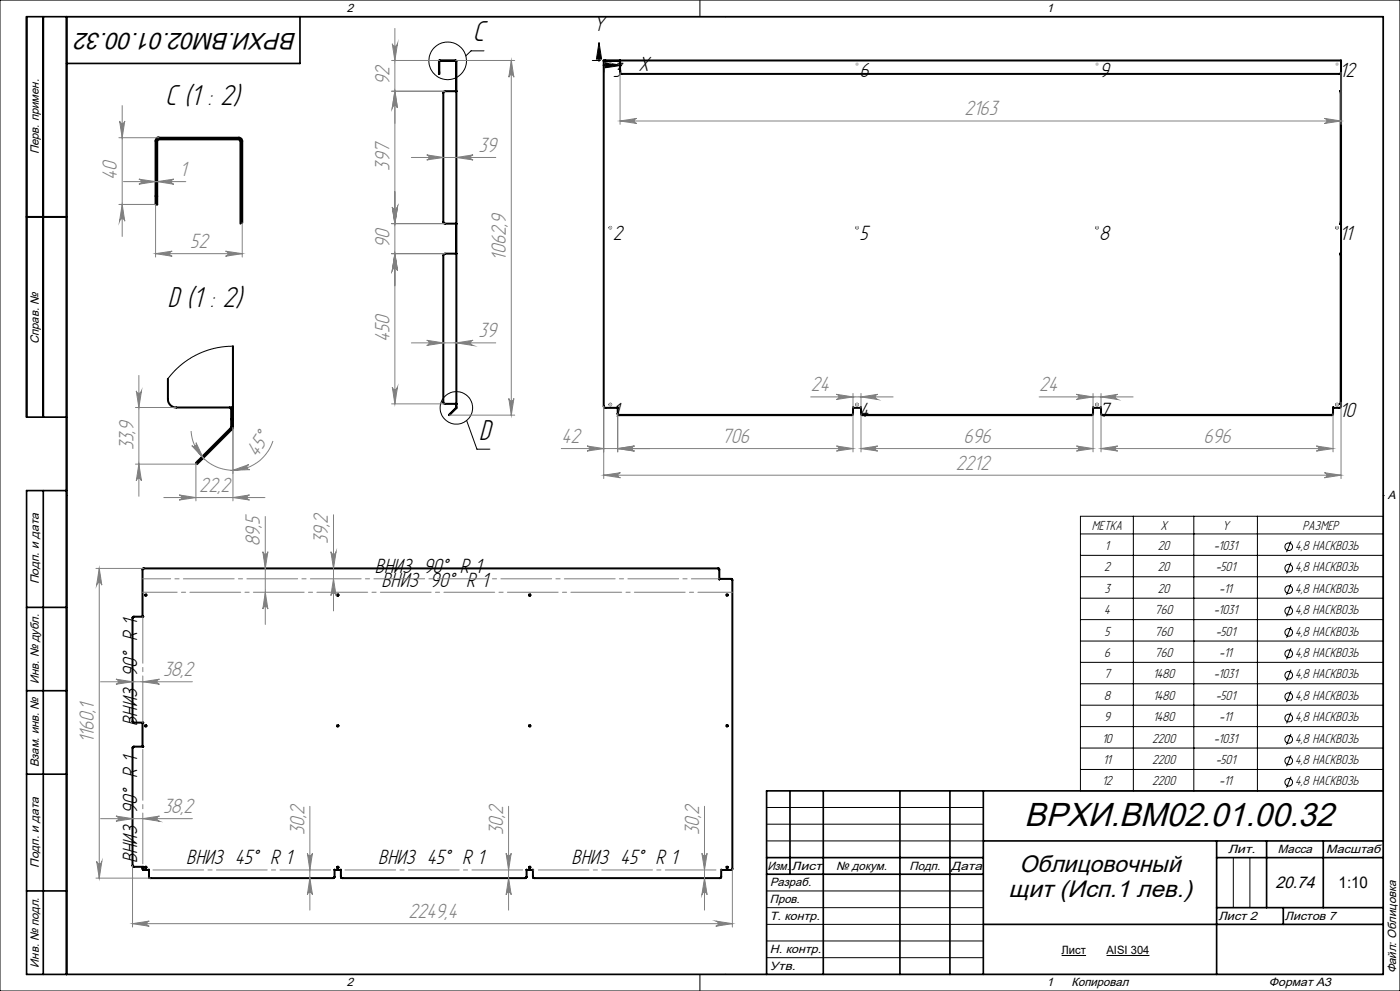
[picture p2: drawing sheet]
<svg xmlns="http://www.w3.org/2000/svg" width="420mm" height="297mm" viewBox="0 0 420 297" stroke-linecap="round" stroke-linejoin="round" font-family="sans-serif">
<g fill="none" stroke="#000" stroke-width=".6">
<path d="M131.8 18.1h4.9l.2 .2v103.9M131.8 18.1v.1M131.9 18.1l-.2 .2v3.9l.2-4 4.9 .1 .1 9h-3.5l-.4 .5v38.7l.4 .5h3.5M181.1 18.2l221.2-.1v9.2M181.1 18.2h4.9M181.1 18.2l.1 103.8 .3 .2 3.8-.1v2l.4 .3h69.8l.4-.3v-2l2.4 .1M185.9 18.1v.1M186 18.1v3.6l.5 .5h215.3l.5-.6M402.1 27.3h.1M402.1 27.3v39.7M402.3 27.3v39.7h-.2l.2 .1v8.9h-.2h.2v45M402.3 27.3h-.2"/>
<path d="M47.2 41.4l24.4-.1a1.02 1.02 0 0 1 1.1 1v24.5M47.7 41.3a.96 .96 0 0 0-1 1v19h.5v-19.1l.2-.4h24.5l.2 .4v24.8M8 65h12M136.8 67.1h.1M136.8 76h.1M136.8 67v9M136.9 76h-3.4l-.5 .5v44l.4 .5h3.5l-.1 1.2M402.1 76v45M50.4 113.5v6.1a2.47 2.47 0 0 0 2.5 2.5h17M69.9 103.7v24.4h-.5v-6M69.4 127.9l-10.6 10.8 .3 .4 10.5-10.5 .3-.5M69.4 122.4h.5"/>
<path d="M136.8 122.2v.1M136.8 122.2h.1M136.9 122.2l-2.1 2.2 2-2.1M185.3 124l.4 .4h69.8l.4-.4M185.3 122.2v.1M255.9 122.2v.1M258.3 122.1h.1M258.3 124l.4 .4h68.8l.4-.4M258.3 122.1v2l.4 .3h68.8l.4-.3v-2l2.4 .1M327.9 122.2v.1M330.3 122.1h.1M330.3 124l.4 .4h68.8l.4-.4"/>
<path d="M399.9 122.2v.1M402.1 121l.2 .1M402.1 121v.1M402.3 121.1l-.2 1.1-2.2-.1v2l-.4 .3h-68.8l-.4-.3v-2M42.8 184.8v-14.1l.2-.3h172.5l.3 .2v3l3.6-.1 .3 .2v86.8l-.3 .2h-3v2.2l-.3 .2-55.9 .1-.3-.3v-2.2h-1.9v2.1l-.4 .4h-55l-.3-.4v-2.1h-1.9v2.2l-.4 .3h-55l-.3-.3v-2.2h-1.7l-.2-.9M43 184.8h-3l-.2 .4v31l.2 .4h3M43 184.8h.1M42.8 216.6v7.1l.2 .1h-2.9l-.3 .4v35.2l.3 .4h2.9M43 216.6h.1M43 259.8h.1M44.6 260.7h.1M100.4 260.7h.1"/>
<path d="M102.2 260.7h.1M158 260.7h.1M159.8 260.7h.1"/>
<circle cx="183.1" cy="19.2" r=".24"/>
<circle cx="183.1" cy="68.2" r=".24"/>
<circle cx="257.1" cy="68.2" r=".23"/>
<circle cx="329.1" cy="68.2" r=".25"/>
<circle cx="401.1" cy="68.2" r=".25"/>
<circle cx="183.1" cy="121.2" r=".25"/>
<circle cx="257.1" cy="121.2" r=".24"/>
<circle cx="329.1" cy="121.2" r=".25"/>
<circle cx="401.1" cy="121.2" r=".25"/>
<circle cx="43.7" cy="178.3" r=".19"/>
<circle cx="101.3" cy="178.3" r=".2"/>
<circle cx="158.9" cy="178.3" r=".19"/>
<circle cx="218.1" cy="178.3" r=".19"/>
<circle cx="43.7" cy="217.5" r=".19"/>
<circle cx="101.3" cy="217.5" r=".2"/>
<circle cx="158.9" cy="217.5" r=".18"/>
<circle cx="218.1" cy="217.5" r=".19"/>
<circle cx="43.7" cy="260" r=".19"/>
<circle cx="101.3" cy="259.9" r=".2"/>
<circle cx="158.9" cy="259.9" r=".19"/>
<circle cx="218.1" cy="259.9" r=".18"/>
</g>
<g fill="none" stroke="#000" stroke-width=".3">
<path d="M0 0h420v297h-420zM20 5h395v287h-395zM145.2 15.2h-3.9l-1.6 1.6M177.7 18.1h2.4M179.7 12.7l.8 5h-1.6zM179.7 17.7v.4M181.1 19.2v2.4M181.1 19.6h.4M181.5 18.8l5 .8-5 .7zM210 0v5M217.5 5h.1M72.7 66.8l-.6 .2"/>
<path d="M69.9 103.7l-2.7 .2-2.9 .5-3.2 1-2.4 1-2.4 1.4-2.5 1.9-3.4 3.8M140 126l3.1 8.6h3.9M20 148.5h.1M340 154.7v82.3M358.1 154.7v82.3M377.2 154.7v82.3M415 148.5h.1M415 154.7h-90.9v82.3h90.9M324.1 160h90.9M324.1 166.4h90.9M324.1 172.9h90.9M324.1 179.3h90.9"/>
<path d="M387.3 162.2l-1.3 3.3M387.3 168.6l-1.3 3.3M387.3 175l-1.3 3.3M324.1 185.7h90.9M324.1 192.1h90.9M324.1 198.5h90.9M387.3 181.5l-1.3 3.2M387.3 187.9l-1.3 3.3M387.3 194.3l-1.3 3.3M324.1 204.9h90.9M324.1 211.3h90.9M324.1 217.8h90.9"/>
<path d="M387.3 200.7l-1.3 3.3M387.3 207.1l-1.3 3.3M387.3 213.6l-1.3 3.2M387.3 220l-1.3 3.2M324.1 224.2h90.9M324.1 230.6h90.9M387.3 226.4l-1.3 3.3M387.3 232.8l-1.3 3.3M230 242h65M230 247h65M230 252h65M370 257v15"/>
<path d="M375 257v15M230 267h65M230 272h65M230 277h65M210 292v5M217.5 292h.1M230 282h65M230 287h65M318.5 286.4h7.3M332 286.4h12.8"/>
<circle cx="134.3" cy="18.2" r="5.6"/>
<circle cx="136.9" cy="122.2" r="4.9"/>
<circle cx="386.6" cy="176.7" r="1.15"/>
<circle cx="386.6" cy="170.3" r="1.15"/>
<circle cx="386.6" cy="163.9" r="1.14"/>
<circle cx="386.6" cy="183.1" r="1.15"/>
<circle cx="386.6" cy="189.5" r="1.15"/>
<circle cx="386.6" cy="195.9" r="1.15"/>
<circle cx="386.6" cy="202.4" r="1.15"/>
<circle cx="386.6" cy="208.8" r="1.15"/>
<circle cx="386.6" cy="215.2" r="1.14"/>
<circle cx="386.6" cy="221.6" r="1.15"/>
<circle cx="386.6" cy="234.4" r="1.15"/>
<circle cx="386.6" cy="228" r="1.15"/>
</g>
<g fill="none" stroke="#c0c0c0" stroke-width=".3">
<path d="M182.6 19.2h1M182.8 18.9l.7 .7M183.1 18.7v1.1M183.5 18.9l-.7 .7M256.6 19.2h1M256.8 18.9l.7 .7M257.1 18.7v1.1M257.5 18.9l-.7 .7M328.6 19.2h1M328.8 18.9l.7 .7M329.1 18.7v1.1M329.5 18.9l-.7 .7"/>
<path d="M400.6 19.2h1M400.8 18.9l.7 .7M401.1 18.7v1.1M401.5 18.9l-.7 .7M182.6 68.2h1M182.8 67.9l.7 .7M183.1 67.7v1.1M183.5 67.9l-.7 .7M256.6 68.2h1M256.8 67.9l.7 .7M257.1 67.7v1.1M257.5 67.9l-.7 .7"/>
<path d="M328.6 68.2h1M328.8 67.9l.7 .7M329.1 67.7v1.1M329.5 67.9l-.7 .7M400.6 68.2h1M400.8 67.9l.7 .7M401.1 67.7v1.1M401.5 67.9l-.7 .7M182.6 121.2h1M182.8 120.9l.7 .7M183.1 120.8v.9M183.5 120.9l-.7 .7"/>
<path d="M256.6 121.2h1M256.8 120.9l.7 .7M257.1 120.8v.9M257.5 120.9l-.7 .7M328.6 121.2h1M328.8 120.9l.7 .7M329.1 120.8v.9M329.5 120.9l-.7 .7M400.6 121.2h1M400.8 120.9l.7 .7M401.1 120.8v.9M401.5 120.9l-.7 .7"/>
</g>
<g fill="none" stroke="#808080" stroke-width=".3">
<path d="M117.5 18.1h14.4M117.7 13.1a.78 .78 0 0 0 .8 .8 .78 .78 0 0 0 .7-.8l-.7 5zM118.5 8.5v112.5M136.7 18.1h17.7M153.4 18.1v106.3M153.4 18.1l.8 5a.76 .76 0 0 0-.8-.7 .76 .76 0 0 0-.8 .7zM35.9 36.3a.78 .78 0 0 0 .8 .7 .78 .78 0 0 0 .7-.7l-.7 5zM36.7 31.6v39.3M117.5 27.3h16M118.5 27.3l.7 5a.78 .78 0 0 0-.7-.7 .78 .78 0 0 0-.8 .7zM186 21.7v15.5M186 36.3h216.3"/>
<path d="M186 36.3l5-.8a.76 .76 0 0 0-.7 .7 .76 .76 0 0 0 .7 .8zM397.3 35.5l5 .8-5 .7a.76 .76 0 0 0 .7-.8 .76 .76 0 0 0-.7-.7zM402.3 21.7v15.5M35.7 41.3h12M37 54.4h18.7M41.7 53.7l5 .7-5 .8a.76 .76 0 0 0 .7-.8 .76 .76 0 0 0-.7-.7zM47.2 54.4l4.9-.7a.76 .76 0 0 0-.7 .7 .76 .76 0 0 0 .7 .8zM123.4 47.2h25.3M128 46.4l5 .8-5 .7a.76 .76 0 0 0 .7-.7 .76 .76 0 0 0-.7-.8zM136.9 47.2l5-.8a.76 .76 0 0 0-.7 .8 .76 .76 0 0 0 .7 .7zM35.7 61.3h11v15.7M36.7 61.3l.7 5a.78 .78 0 0 0-.7-.8 .78 .78 0 0 0-.8 .8z"/>
<path d="M46.7 76l4.9-.7a.76 .76 0 0 0-.7 .7 .76 .76 0 0 0 .7 .8zM46.7 76h26M67.7 75.3l5 .7-5 .8a.76 .76 0 0 0 .7-.8 .76 .76 0 0 0-.7-.7zM72.7 66.8v10.2M117.5 76h16M117.5 67h16M117.7 62.1a.78 .78 0 0 0 .8 .7 .78 .78 0 0 0 .7-.7l-.7 4.9zM118.5 76l.7 5a.78 .78 0 0 0-.7-.7 .78 .78 0 0 0-.8 .7zM40.9 117.2a.78 .78 0 0 0 .8 .7 .78 .78 0 0 0 .7-.7l-.7 4.9zM41.7 112.5v36.2M117.7 116a.78 .78 0 0 0 .8 .8 .78 .78 0 0 0 .7-.8l-.7 5zM123.4 102.8h25.3"/>
<path d="M128 102l5 .8-5 .7a.78 .78 0 0 0 .7-.7 .78 .78 0 0 0-.7-.8zM136.9 102.8l5-.8a.78 .78 0 0 0-.7 .8 .78 .78 0 0 0 .7 .7zM152.6 119.4a.76 .76 0 0 0 .8 .8 .76 .76 0 0 0 .8-.8l-.8 5zM243.2 119h24.7M250.9 118.2l5 .8-5 .7a.78 .78 0 0 0 .7-.7 .78 .78 0 0 0-.7-.8zM255.9 117.9v4.4M258.3 117.9v4.4M258.3 119l5-.8a.78 .78 0 0 0-.7 .8 .78 .78 0 0 0 .7 .7zM311.7 119h28.2M322.9 118.2l5 .8-5 .7a.78 .78 0 0 0 .7-.7 .78 .78 0 0 0-.7-.8zM327.9 117.9v4.4M330.3 117.9v4.4"/>
<path d="M330.3 119l5-.8a.78 .78 0 0 0-.7 .8 .78 .78 0 0 0 .7 .7zM40.6 139.1h18.5M40.6 122.1h12.2M41.7 139.1l.7 5a.78 .78 0 0 0-.7-.7 .78 .78 0 0 0-.8 .7zM57.3 129.2a12.6 12.6 0 0 0 11.1 11.6 12.6 12.6 0 0 0 13.5-8.7M57.5 133.6a.78 .78 0 0 0 1.1 .1 .78 .78 0 0 0 .2-1l2.2 4.6zM58.8 138.7v11.4M69.9 128.2v21.9M117.5 121h16M134.8 124.4h19.6M168.4 134.4h87.5M176.1 133.7l5 .7-5 .8a.76 .76 0 0 0 .8-.8 .76 .76 0 0 0-.8-.7z"/>
<path d="M181.1 121.7v21.7M185.3 124v11.4M185.3 134.4l5-.7a.76 .76 0 0 0-.7 .7 .76 .76 0 0 0 .7 .8zM250.9 133.7l5 .7-5 .8a.76 .76 0 0 0 .7-.8 .76 .76 0 0 0-.7-.7zM255.9 124v11.4M258.3 134.4h69.6M258.3 124v11.4M258.3 134.4l5-.7a.76 .76 0 0 0-.7 .7 .76 .76 0 0 0 .7 .8zM322.9 133.7l5 .7-5 .8a.76 .76 0 0 0 .7-.8 .76 .76 0 0 0-.7-.7zM327.9 124v11.4M330.3 134.4l5-.7a.76 .76 0 0 0-.7 .7 .76 .76 0 0 0 .7 .8zM330.3 134.4h69.6"/>
<path d="M330.3 124v11.4M394.9 133.7l5 .7-5 .8a.76 .76 0 0 0 .8-.8 .76 .76 0 0 0-.8-.7zM399.9 124v11.4M402.3 120.5v22.9M49.1 149.1h30.4M53.8 148.3l5 .8-5 .8a.76 .76 0 0 0 .7-.8 .76 .76 0 0 0-.7-.8zM69.9 149.1l5-.8a.76 .76 0 0 0-.8 .8 .76 .76 0 0 0 .8 .8zM69.9 140.9l4.7-1.7a.77 .77 0 0 0-.5 .9 .77 .77 0 0 0 .8 .7zM79.6 154.8v32.3M100 154.3v28.8M181.1 142.4l5-.7a.76 .76 0 0 0-.7 .7 .76 .76 0 0 0 .7 .8zM181.1 142.4h221.2"/>
<path d="M397.3 141.7l5 .7-5 .8a.76 .76 0 0 0 .7-.8 .76 .76 0 0 0-.7-.7zM28.8 170.4h14.3M29.8 170.4l.8 5a.78 .78 0 0 0-.8-.8 .78 .78 0 0 0-.8 .8zM29.8 170.4v92.8M78.8 165.3a.76 .76 0 0 0 .8 .8 .76 .76 0 0 0 .8-.8l-.8 5.1zM79.6 177.5l.8 5a.76 .76 0 0 0-.8-.7 .76 .76 0 0 0-.8 .7zM99.3 165.3a.78 .78 0 0 0 .7 .8 .78 .78 0 0 0 .8-.8l-.8 5.1zM100 173.5l.8 5a.78 .78 0 0 0-.8-.7 .78 .78 0 0 0-.7 .7zM30.2 204.3h27.5M34.8 203.5l5 .8-5 .8a.76 .76 0 0 0 .7-.8 .76 .76 0 0 0-.7-.8zM42.8 204.3l5-.8a.76 .76 0 0 0-.7 .8 .76 .76 0 0 0 .7 .8zM29 258.2a.78 .78 0 0 0 .8 .7 .78 .78 0 0 0 .8-.7l-.8 5z"/>
<path d="M30.2 245.4h27.5M34.8 244.6l5 .8-5 .7a.78 .78 0 0 0 .7-.7 .78 .78 0 0 0-.7-.8zM39.8 259.4v18.4M42.8 245.4l5-.8a.78 .78 0 0 0-.7 .8 .78 .78 0 0 0 .7 .7zM92.2 255.7a.76 .76 0 0 0 .8 .8 .76 .76 0 0 0 .7-.8l-.7 5zM93 241.6v31.2M151.8 255.7a.76 .76 0 0 0 .8 .8 .76 .76 0 0 0 .8-.8l-.8 5zM152.6 241.6v31.2M210.6 255.7a.78 .78 0 0 0 .7 .8 .78 .78 0 0 0 .8-.8l-.8 5zM211.3 241.6v31.2M28.8 263.2h16.3M39.8 276.8h179.9"/>
<path d="M39.8 276.8l5-.8a.78 .78 0 0 0-.7 .8 .78 .78 0 0 0 .7 .8zM93 263.2l.7 4.9a.76 .76 0 0 0-.7-.7 .76 .76 0 0 0-.8 .7zM152.6 263.2l.8 4.9a.76 .76 0 0 0-.8-.7 .76 .76 0 0 0-.8 .7zM211.3 263.2l.8 4.9a.78 .78 0 0 0-.8-.7 .78 .78 0 0 0-.7 .7zM214.7 276l5 .8-5 .8a.78 .78 0 0 0 .8-.8 .78 .78 0 0 0-.8-.8zM219.7 260.3v17.5"/>
</g>
<g fill="none" stroke="#000" stroke-width=".5">
<path d="M13 5v120M20 5v287M90 5v14h-70M8 65h12M20 125h-12v-120h407v287h-407v-145h12M13 147v145M8 182h12M8 207h12M8 232h12M237 237v25M247 237v55M270 237v55"/>
<path d="M285 237v55M295 237v55M415 237h-185v55M230 257h65M295 252h120M365 252v40M365 257h50M380 252v20M397 252v20M8 267h12M230 262h65M295 277h120"/>
<path d="M365 272h50M385 272v5"/>
</g>
<path d="M215.8 173.5h-173" fill="none" stroke="#808080" stroke-width=".3" stroke-dasharray="15.2 1.3 1.3 1.3" stroke-dashoffset="6.8"/>
<path d="M219.7 177.5h-176.9" fill="none" stroke="#808080" stroke-width=".3" stroke-dasharray="15.2 1.3 1.3 1.3" stroke-dashoffset="4.9"/>
<path d="M42.8 184.8v31.8" fill="none" stroke="#808080" stroke-width=".3" stroke-dasharray="15.2 1.3 1.3 1.3" stroke-dashoffset="1.3"/>
<path d="M42.8 223.8v36" fill="none" stroke="#808080" stroke-width=".3" stroke-dasharray="15.2 1.3 1.3 1.3" stroke-dashoffset="-.9"/>
<path d="M159.9 260.7h56.5" fill="none" stroke="#808080" stroke-width=".3" stroke-dasharray="15.2 1.3 1.3 1.3" stroke-dashoffset="-1.6"/>
<path d="M44.7 260.7h55.7M102.3 260.7h55.7" fill="none" stroke="#808080" stroke-width=".3" stroke-dasharray="15.2 1.3 1.3 1.3" stroke-dashoffset="-1.2"/>
<path d="M181.5 18.8l5 .8-5 .7zM179.7 12.7l.8 5h-1.6zM180.9 19.3l-.1 .3h.3h-.3a.33 .33 0 0 0 .5 .2 .33 .33 0 0 0 .1-.5 .33 .33 0 0 0-.5 0zM179.5 17.9l-.1 .2h.3h-.3a.33 .33 0 0 0 .3 .4 .33 .33 0 0 0 .3-.5 .33 .33 0 0 0-.5-.1z" fill="#000"/>
<g fill="#808080">
<path d="M186 36.3l5-.8a.76 .76 0 0 0-.7 .7 .76 .76 0 0 0 .7 .8zM397.3 35.5l5 .8-5 .7a.76 .76 0 0 0 .7-.8 .76 .76 0 0 0-.7-.7zM185.3 134.4l5-.7a.76 .76 0 0 0-.7 .7 .76 .76 0 0 0 .7 .8zM250.9 133.7l5 .7-5 .8a.76 .76 0 0 0 .7-.8 .76 .76 0 0 0-.7-.7zM250.9 118.2l5 .8-5 .7a.78 .78 0 0 0 .7-.7 .78 .78 0 0 0-.7-.8zM258.3 119l5-.8a.78 .78 0 0 0-.7 .8 .78 .78 0 0 0 .7 .7zM330.3 134.4l5-.7a.76 .76 0 0 0-.7 .7 .76 .76 0 0 0 .7 .8zM394.9 133.7l5 .7-5 .8a.76 .76 0 0 0 .8-.8 .76 .76 0 0 0-.8-.7zM39.8 276.8l5-.8a.78 .78 0 0 0-.7 .8 .78 .78 0 0 0 .7 .8zM214.7 276l5 .8-5 .8a.78 .78 0 0 0 .8-.8 .78 .78 0 0 0-.8-.8zM34.8 244.6l5 .8-5 .7a.78 .78 0 0 0 .7-.7 .78 .78 0 0 0-.7-.8zM42.8 245.4l5-.8a.78 .78 0 0 0-.7 .8 .78 .78 0 0 0 .7 .7zM34.8 203.5l5 .8-5 .8a.76 .76 0 0 0 .7-.8 .76 .76 0 0 0-.7-.8zM42.8 204.3l5-.8a.76 .76 0 0 0-.7 .8 .76 .76 0 0 0 .7 .8z"/>
<path d="M128 46.4l5 .8-5 .7a.76 .76 0 0 0 .7-.7 .76 .76 0 0 0-.7-.8zM136.9 47.2l5-.8a.76 .76 0 0 0-.7 .8 .76 .76 0 0 0 .7 .7zM128 102l5 .8-5 .7a.78 .78 0 0 0 .7-.7 .78 .78 0 0 0-.7-.8zM136.9 102.8l5-.8a.78 .78 0 0 0-.7 .8 .78 .78 0 0 0 .7 .7zM46.7 76l4.9-.7a.76 .76 0 0 0-.7 .7 .76 .76 0 0 0 .7 .8zM67.7 75.3l5 .7-5 .8a.76 .76 0 0 0 .7-.8 .76 .76 0 0 0-.7-.7zM53.8 148.3l5 .8-5 .8a.76 .76 0 0 0 .7-.8 .76 .76 0 0 0-.7-.8zM69.9 149.1l5-.8a.76 .76 0 0 0-.8 .8 .76 .76 0 0 0 .8 .8z"/>
<path d="M181.1 142.4l5-.7a.76 .76 0 0 0-.7 .7 .76 .76 0 0 0 .7 .8zM397.3 141.7l5 .7-5 .8a.76 .76 0 0 0 .7-.8 .76 .76 0 0 0-.7-.7zM176.1 133.7l5 .7-5 .8a.76 .76 0 0 0 .8-.8 .76 .76 0 0 0-.8-.7zM185.3 134.4l5-.7a.76 .76 0 0 0-.7 .7 .76 .76 0 0 0 .7 .8z"/>
<path d="M258.3 134.4l5-.7a.76 .76 0 0 0-.7 .7 .76 .76 0 0 0 .7 .8zM322.9 133.7l5 .7-5 .8a.76 .76 0 0 0 .7-.8 .76 .76 0 0 0-.7-.7z"/>
<path d="M322.9 118.2l5 .8-5 .7a.78 .78 0 0 0 .7-.7 .78 .78 0 0 0-.7-.8zM330.3 119l5-.8a.78 .78 0 0 0-.7 .8 .78 .78 0 0 0 .7 .7z"/>
<path d="M57.5 133.6a.78 .78 0 0 0 1.1 .1 .78 .78 0 0 0 .2-1l2.2 4.6zM69.9 140.9l4.7-1.7a.77 .77 0 0 0-.5 .9 .77 .77 0 0 0 .8 .7z"/>
<path d="M152.6 119.4a.76 .76 0 0 0 .8 .8 .76 .76 0 0 0 .8-.8l-.8 5zM153.4 18.1l.8 5a.76 .76 0 0 0-.8-.7 .76 .76 0 0 0-.8 .7zM36.7 61.3l.7 5a.78 .78 0 0 0-.7-.8 .78 .78 0 0 0-.8 .8zM35.9 36.3a.78 .78 0 0 0 .8 .7 .78 .78 0 0 0 .7-.7l-.7 5z"/>
<path d="M211.3 263.2l.8 4.9a.78 .78 0 0 0-.8-.7 .78 .78 0 0 0-.7 .7zM210.6 255.7a.78 .78 0 0 0 .7 .8 .78 .78 0 0 0 .8-.8l-.8 5z"/>
<path d="M29 258.2a.78 .78 0 0 0 .8 .7 .78 .78 0 0 0 .8-.7l-.8 5zM29.8 170.4l.8 5a.78 .78 0 0 0-.8-.8 .78 .78 0 0 0-.8 .8zM152.6 263.2l.8 4.9a.76 .76 0 0 0-.8-.7 .76 .76 0 0 0-.8 .7zM151.8 255.7a.76 .76 0 0 0 .8 .8 .76 .76 0 0 0 .8-.8l-.8 5zM100 173.5l.8 5a.78 .78 0 0 0-.8-.7 .78 .78 0 0 0-.7 .7zM99.3 165.3a.78 .78 0 0 0 .7 .8 .78 .78 0 0 0 .8-.8l-.8 5.1zM79.6 177.5l.8 5a.76 .76 0 0 0-.8-.7 .76 .76 0 0 0-.8 .7zM78.8 165.3a.76 .76 0 0 0 .8 .8 .76 .76 0 0 0 .8-.8l-.8 5.1zM41.7 139.1l.7 5a.78 .78 0 0 0-.7-.7 .78 .78 0 0 0-.8 .7zM40.9 117.2a.78 .78 0 0 0 .8 .7 .78 .78 0 0 0 .7-.7l-.7 4.9z"/>
<path d="M93 263.2l.7 4.9a.76 .76 0 0 0-.7-.7 .76 .76 0 0 0-.8 .7zM92.2 255.7a.76 .76 0 0 0 .8 .8 .76 .76 0 0 0 .7-.8l-.7 5z"/>
<path d="M117.7 13.1a.78 .78 0 0 0 .8 .8 .78 .78 0 0 0 .7-.8l-.7 5zM118.5 27.3l.7 5a.78 .78 0 0 0-.7-.7 .78 .78 0 0 0-.8 .7z"/>
<path d="M118.5 27.3l.7 5a.78 .78 0 0 0-.7-.7 .78 .78 0 0 0-.8 .7zM117.7 62.1a.78 .78 0 0 0 .8 .7 .78 .78 0 0 0 .7-.7l-.7 4.9zM117.7 62.1a.78 .78 0 0 0 .8 .7 .78 .78 0 0 0 .7-.7l-.7 4.9zM118.5 76l.7 5a.78 .78 0 0 0-.7-.7 .78 .78 0 0 0-.8 .7zM118.5 76l.7 5a.78 .78 0 0 0-.7-.7 .78 .78 0 0 0-.8 .7zM117.7 116a.78 .78 0 0 0 .8 .8 .78 .78 0 0 0 .7-.8l-.7 5z"/>
<path d="M41.7 53.7l5 .7-5 .8a.76 .76 0 0 0 .7-.8 .76 .76 0 0 0-.7-.7zM47.2 54.4l4.9-.7a.76 .76 0 0 0-.7 .7 .76 .76 0 0 0 .7 .8z"/>
</g>
<text font-size="10" x="307.4" y="247.6">ВРХИ.ВМ02.01.00.32</text>
<g font-size="9.7">
<text x="141.8" y="12.4">C</text>
<text x="49.5" y="31.5">C (1 : 2)</text>
<text x="50.2" y="92.1">D (1 : 2)</text>
<text x="143.6" y="131.7">D</text>
</g>
<g font-size="7.1">
<text x="89" y="9.8" transform="rotate(-180 89 9.8)">ВРХИ.ВМ02.01.00.32</text>
<text x="305.9" y="261.3">Облицовочный</text>
<text x="302.6" y="268.8">щит (Исп.1 лев.)</text>
</g>
<g font-size="6.9">
<text x="178.2" y="9.3">Y</text>
<text x="183.9" y="23.1">3</text>
<text x="191.5" y="21.2">X</text>
<text x="257.9" y="23.1">6</text>
<text x="329.9" y="23.1">9</text>
<text x="401.9" y="23.1">12</text>
<text x="183.9" y="72.1">2</text>
<text x="257.9" y="72.1">5</text>
<text x="329.9" y="72.1">8</text>
<text x="401.9" y="72.1">11</text>
<text x="183.9" y="125.1">1</text>
<text x="257.9" y="125.1">4</text>
<text x="329.9" y="125.1">7</text>
<text x="401.9" y="125.1">10</text>
<text x="112.5" y="171.8">ВНИЗ 90° R 1</text>
<text x="114.5" y="175.8">ВНИЗ 90° R 1</text>
<text x="41.2" y="217.5" transform="rotate(-90 41.2 217.5)">ВНИЗ 90° R 1</text>
<text x="41.2" y="258.6" transform="rotate(-90 41.2 258.6)">ВНИЗ 90° R 1</text>
<text x="55.9" y="259.1">ВНИЗ 45° R 1</text>
<text x="113.5" y="259.1">ВНИЗ 45° R 1</text>
<text x="171.5" y="259.1">ВНИЗ 45° R 1</text>
</g>
<g font-size="6.9" fill="#808080">
<text x="116.8" y="25.4" transform="rotate(-90 116.8 25.4)">92</text>
<text x="289.3" y="34.6">2163</text>
<text x="143.6" y="45.5">39</text>
<text x="35" y="54" transform="rotate(-90 35 54)">40</text>
<text x="53.9" y="52.8">1</text>
<text x="116.8" y="51.1" transform="rotate(-90 116.8 51.1)">397</text>
<text x="57.1" y="74.4">52</text>
<text x="116.8" y="74.2" transform="rotate(-90 116.8 74.2)">90</text>
<text x="151.7" y="78.1" transform="rotate(-90 151.7 78.1)">1062,9</text>
<text x="143.6" y="101.1">39</text>
<text x="116.8" y="102.5" transform="rotate(-90 116.8 102.5)">450</text>
<text x="243.2" y="117.3">24</text>
<text x="311.7" y="117.3">24</text>
<text x="40" y="134.8" transform="rotate(-90 40 134.8)">33,9</text>
<text x="77.1" y="137.2" transform="rotate(-57 77.1 137.2)">45°</text>
<text x="168.4" y="132.7">42</text>
<text x="216.5" y="132.7">706</text>
<text x="289" y="132.7">696</text>
<text x="361" y="132.7">696</text>
<text x="286.7" y="140.7">2212</text>
<text x="59.8" y="147.4">22,2</text>
<text x="78" y="163.6" transform="rotate(-90 78 163.6)">89,5</text>
<text x="98.4" y="163" transform="rotate(-90 98.4 163)">39,2</text>
<text x="49" y="202.6">38,2</text>
<text x="28.1" y="222.6" transform="rotate(-90 28.1 222.6)">1160,1</text>
<text x="49" y="243.7">38,2</text>
<text x="91.3" y="250.4" transform="rotate(-90 91.3 250.4)">30,2</text>
<text x="150.9" y="250.4" transform="rotate(-90 150.9 250.4)">30,2</text>
<text x="209.7" y="250.4" transform="rotate(-90 209.7 250.4)">30,2</text>
<text x="122.5" y="275.1">2249,4</text>
</g>
<text font-size="5" x="382.6" y="266.1">20.74</text>
<text font-size="4.8" x="401.6" y="266.1">1:10</text>
<g font-size="4.4">
<text x="327.6" y="158.9">МЕТКА</text>
<text x="348.1" y="158.9">X</text>
<text x="366.7" y="158.9">Y</text>
<text x="390.7" y="158.9">РАЗМЕР</text>
<text x="331.5" y="164.8">1</text>
<text x="347.4" y="164.8">20</text>
<text x="364.2" y="164.8">-1031</text>
<text x="388.5" y="164.8">4,8 НАСКВОЗЬ</text>
<text x="331.2" y="171.2">2</text>
<text x="347.4" y="171.2">20</text>
<text x="364.8" y="171.2">-501</text>
<text x="388.5" y="171.2">4,8 НАСКВОЗЬ</text>
<text x="331.3" y="177.7">3</text>
<text x="347.4" y="177.7">20</text>
<text x="365.9" y="177.7">-11</text>
<text x="388.5" y="177.7">4,8 НАСКВОЗЬ</text>
<text x="331.2" y="184.1">4</text>
<text x="346.5" y="184.1">760</text>
<text x="364.2" y="184.1">-1031</text>
<text x="388.5" y="184.1">4,8 НАСКВОЗЬ</text>
<text x="331.3" y="190.5">5</text>
<text x="346.5" y="190.5">760</text>
<text x="364.8" y="190.5">-501</text>
<text x="388.5" y="190.5">4,8 НАСКВОЗЬ</text>
<text x="331.2" y="196.9">6</text>
<text x="346.5" y="196.9">760</text>
<text x="365.9" y="196.9">-11</text>
<text x="388.5" y="196.9">4,8 НАСКВОЗЬ</text>
<text x="331.2" y="203.3">7</text>
<text x="345.9" y="203.3">1480</text>
<text x="364.2" y="203.3">-1031</text>
<text x="388.5" y="203.3">4,8 НАСКВОЗЬ</text>
<text x="331.2" y="209.7">8</text>
<text x="345.9" y="209.7">1480</text>
<text x="364.8" y="209.7">-501</text>
<text x="388.5" y="209.7">4,8 НАСКВОЗЬ</text>
<text x="331.2" y="216.2">9</text>
<text x="345.9" y="216.2">1480</text>
<text x="365.9" y="216.2">-11</text>
<text x="388.5" y="216.2">4,8 НАСКВОЗЬ</text>
<text x="330.6" y="222.6">10</text>
<text x="345.6" y="222.6">2200</text>
<text x="364.2" y="222.6">-1031</text>
<text x="388.5" y="222.6">4,8 НАСКВОЗЬ</text>
<text x="330.9" y="229">11</text>
<text x="345.6" y="229">2200</text>
<text x="364.8" y="229">-501</text>
<text x="388.5" y="229">4,8 НАСКВОЗЬ</text>
<text x="330.6" y="235.4">12</text>
<text x="345.6" y="235.4">2200</text>
<text x="365.9" y="235.4">-11</text>
<text x="388.5" y="235.4">4,8 НАСКВОЗЬ</text>
</g>
<g font-size="3.6">
<text x="104" y="3.6">2</text>
<text x="314" y="3.6">1</text>
<text x="11.6" y="46.3" transform="rotate(-90 11.6 46.3)">Перв. примен.</text>
<text x="11.6" y="103.2" transform="rotate(-90 11.6 103.2)">Справ. №</text>
<text x="416.4" y="149.6">A</text>
<text x="11.6" y="175.1" transform="rotate(-90 11.6 175.1)">Подп. и дата</text>
<text x="11.6" y="205" transform="rotate(-90 11.6 205)">Инв. № дубл.</text>
<text x="11.6" y="230" transform="rotate(-90 11.6 230)">Взам. инв. №</text>
<text x="368.4" y="255.6">Лит.</text>
<text x="383.4" y="255.6">Масса</text>
<text x="397.8" y="255.6">Масштаб</text>
<text x="11.6" y="260.1" transform="rotate(-90 11.6 260.1)">Подп. и дата</text>
<text x="230.2" y="260.6">Изм.</text>
<text x="237.5" y="260.6">Лист</text>
<text x="250.9" y="260.6">№ докум.</text>
<text x="272.9" y="260.6">Подп.</text>
<text x="285.4" y="260.6">Дата</text>
<text x="231" y="265.6">Разраб.</text>
<text x="231" y="275.6">Т. контр.</text>
<text x="231" y="270.6">Пров.</text>
<text x="365.5" y="275.6">Лист 2</text>
<text x="385.5" y="275.6">Листов 7</text>
<text x="231" y="285.6">Н. контр.</text>
<text x="11.6" y="290" transform="rotate(-90 11.6 290)">Инв. № подл.</text>
<text x="231" y="290.6">Утв.</text>
<text x="418.9" y="291.8" transform="rotate(-90 418.9 291.8)">Файл: Облицовка</text>
<text x="104" y="295.6">2</text>
<text x="314" y="295.6">1</text>
<text x="321.5" y="295.6">Копировал</text>
<text x="380.7" y="295.6">Формат А3</text>
</g>
<g font-size="3.4">
<text x="318.5" y="286">Лист</text>
<text x="332" y="286">AISI 304</text>
</g>
</svg>
